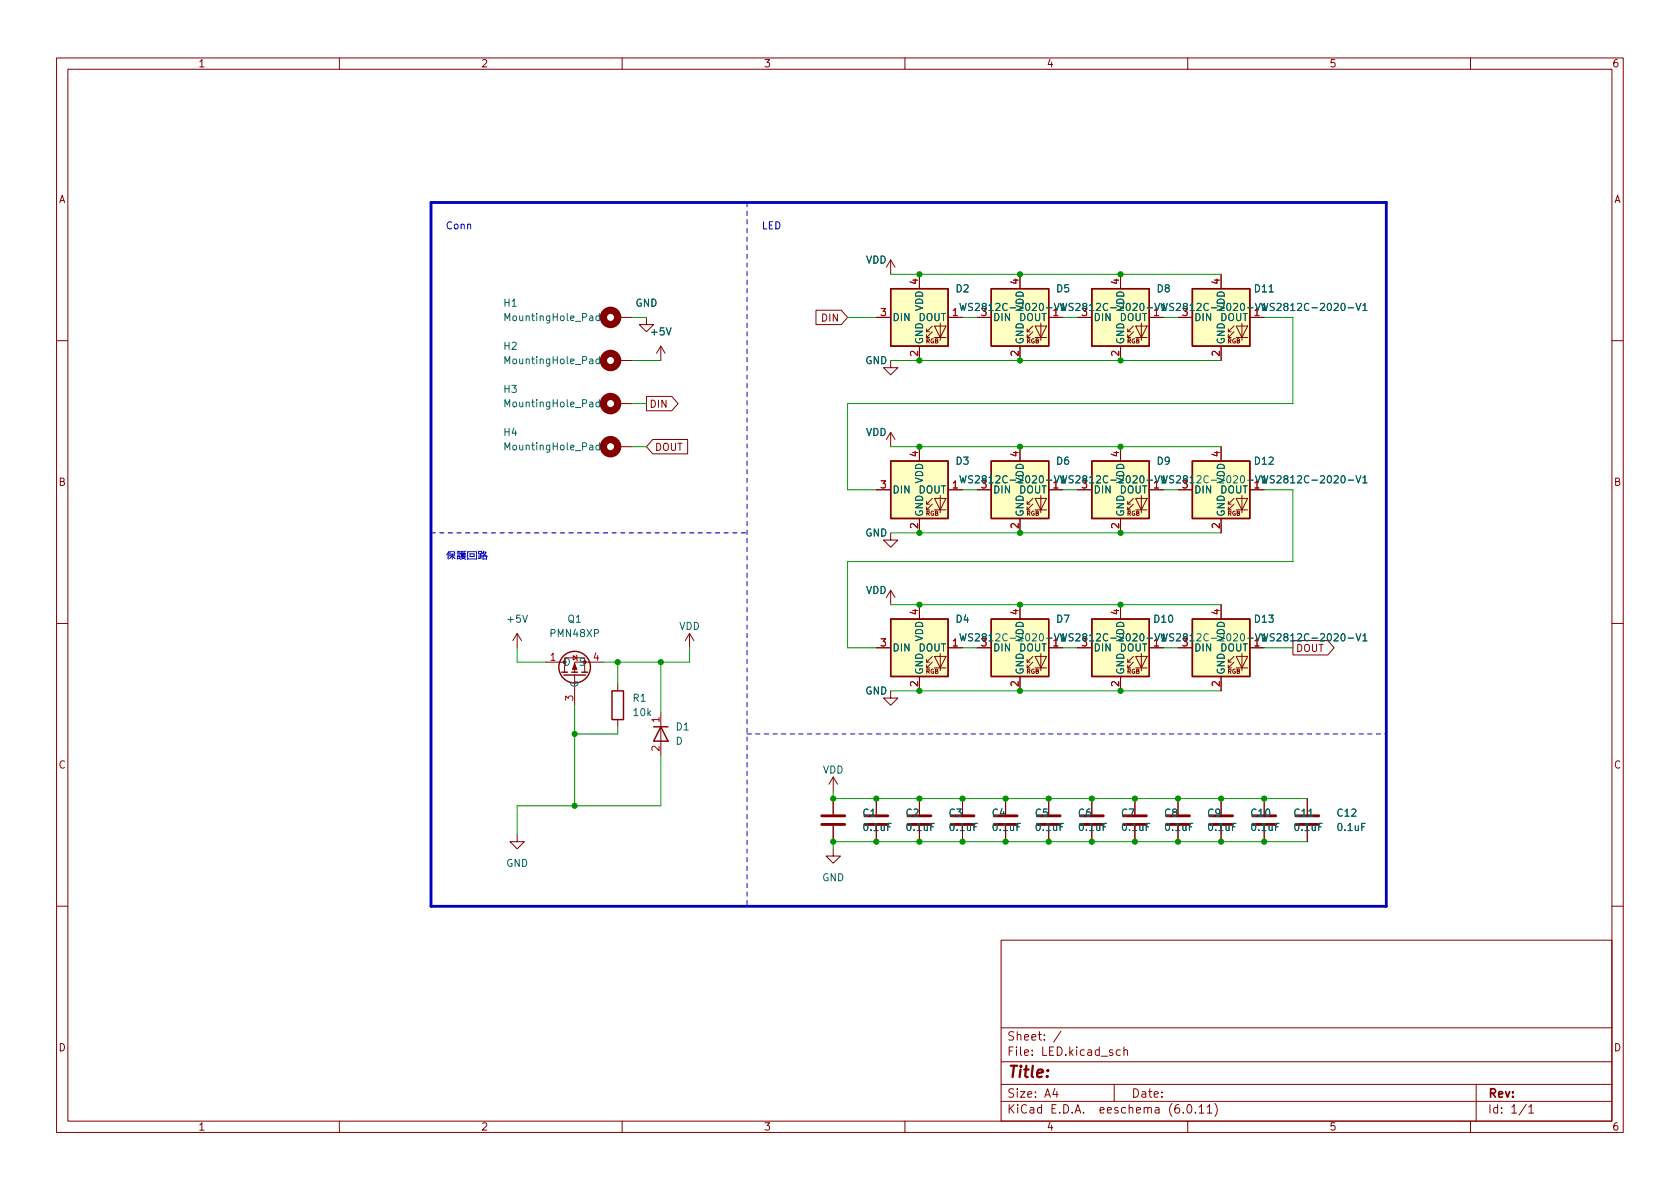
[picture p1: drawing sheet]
<svg xmlns="http://www.w3.org/2000/svg" width="297mm" height="210mm" viewBox="0 0 297 210" stroke-linecap="round" stroke-linejoin="round" font-family="sans-serif">
<g fill="none" stroke="#840000" stroke-width=".18">
<path d="M10 10.2h277v190.1h-277zM12 12.2h273v186.1h-273zM60 10.2v2M110 10.2v2M160 10.2v2M210 10.2v2M260 10.2v2M109.2 56.1h2.6M114.3 56.1v1.3h1.3l-1.3 1.3-1.3-1.3h1.3M144.3 54.9h4.4l1.2 1.2-1.2 1.3h-4.4zM154.9 56.1h2.6M157.5 46v2.5"/>
<path d="M157.5 46l-.8 1.2M157.5 46l.7 1.2M162.6 48.5v2.5M163.8 59.7h.5M163.8 58.7h.5M164.8 58.7l-1 1v-.5M164.8 57.7l-1 1v-.5M165.2 57.7h2.1l-1.1 2zM165.2 59.7h2.1M166.2 57.1v3.1M167.6 56.1h2.6M172.7 56.1h2.6"/>
<path d="M180.3 48.5v2.5M181.6 59.7h.5M181.6 58.7h.5M182.6 58.7l-1 1v-.5M182.6 57.7l-1 1v-.5M183 57.7h2l-1 2zM183 59.7h2M184 57.1v3.1M185.4 56.1h2.6M190.5 56.1h2.5M198.1 48.5v2.5M199.4 59.7h.5"/>
<path d="M199.4 58.7h.5M200.4 58.7l-1 1v-.5M200.4 57.7l-1 1v-.5M200.8 57.7h2l-1 2zM200.8 59.7h2M201.8 57.1v3.1M203.2 56.1h2.5M208.3 56.1h2.5M215.9 48.5v2.5M217.2 59.7h.5M217.2 58.7h.5M218.2 58.7l-1 1v-.5"/>
<path d="M218.2 57.7l-1 1v-.5M218.6 57.7h2l-1 2zM218.6 59.7h2M219.6 57.1v3.1M221 56.1h2.5M10 60.2h2M109.2 71.4h2.6M109.2 63.7h2.6M109.2 79h2.6M114.3 70.1h4.5l1.1 1.3-1.1 1.2h-4.5zM115.4 77.7h6.2v2.6h-6.2l-1.1-1.3zM116.8 61.2l-.7 1.3"/>
<path d="M116.8 61.2v2.5M116.8 61.2l.8 1.3M157.5 63.7v1.3h1.2l-1.2 1.3-1.3-1.3h1.3M157.5 76.4v2.6M157.5 76.4l-.8 1.3M157.5 76.4l.7 1.3M162.6 61.2v2.5M162.6 79v2.5M180.3 61.2v2.5M180.3 79v2.5M198.1 61.2v2.5M198.1 79v2.5"/>
<path d="M215.9 61.2v2.5M215.9 79v2.5M285 60.2h2M154.9 86.6h2.6M157.5 94.2v1.3h1.2l-1.2 1.3-1.3-1.3h1.3M162.6 91.7v2.5M163.8 90.2h.5M163.8 89.1h.5M164.8 89.1l-1 1.1v-.5M164.8 88.1l-1 1v-.5M165.2 88.1h2.1l-1.1 2.1zM165.2 90.2h2.1"/>
<path d="M166.2 87.6v3.1M167.6 86.6h2.6M172.7 86.6h2.6M180.3 91.7v2.5M181.6 90.2h.5M181.6 89.1h.5M182.6 89.1l-1 1.1v-.5M182.6 88.1l-1 1v-.5M183 88.1h2l-1 2.1zM183 90.2h2M184 87.6v3.1M185.4 86.6h2.6"/>
<path d="M190.5 86.6h2.5M198.1 91.7v2.5M199.4 90.2h.5M199.4 89.1h.5M200.4 89.1l-1 1.1v-.5M200.4 88.1l-1 1v-.5M200.8 88.1h2l-1 2.1zM200.8 90.2h2M201.8 87.6v3.1M203.2 86.6h2.5M208.3 86.6h2.5M215.9 91.7v2.5"/>
<path d="M217.2 90.2h.5M217.2 89.1h.5M218.2 89.1l-1 1.1v-.5M218.2 88.1l-1 1v-.5M218.6 88.1h2l-1 2.1zM218.6 90.2h2M219.6 87.6v3.1M221 86.6h2.5M10 110.2h2M91.4 112l-.7 1.3M91.4 112v2.5M91.4 112l.8 1.3"/>
<path d="M96.5 117.1h3.3M99.8 118.9v-2.6h3.6v2.6M101.3 115.9l.7 .4-.7 .4zM101.6 119.4v5.3M101.9 115.8l.1 .1v.8l.1 .1M106.7 117.1h-5.1v1.8M121.9 112l-.7 1.3M121.9 112v2.5M121.9 112l.8 1.3M154.9 114.5h2.6M157.5 104.4l-.8 1.3M157.5 104.4v2.5"/>
<path d="M157.5 104.4l.7 1.3M162.6 106.9v2.6M162.6 119.6v2.6M163.8 118.1h.5M163.8 117.1h.5M164.8 117.1l-1 1v-.5M164.8 116.1l-1 1v-.5M165.2 116.1h2.1l-1.1 2zM165.2 118.1h2.1M166.2 115.6v3M167.6 114.5h2.6M172.7 114.5h2.6"/>
<path d="M180.3 106.9v2.6M180.3 119.6v2.6M181.6 118.1h.5M181.6 117.1h.5M182.6 117.1l-1 1v-.5M182.6 116.1l-1 1v-.5M183 116.1h2l-1 2zM183 118.1h2M184 115.6v3M185.4 114.5h2.6M190.5 114.5h2.5M198.1 106.9v2.6"/>
<path d="M198.1 119.6v2.6M199.4 118.1h.5M199.4 117.1h.5M200.4 117.1l-1 1v-.5M200.4 116.1l-1 1v-.5M200.8 116.1h2l-1 2zM200.8 118.1h2M201.8 115.6v3M203.2 114.5h2.5M208.3 114.5h2.5M215.9 106.9v2.6M215.9 119.6v2.6"/>
<path d="M217.2 118.1h.5M217.2 117.1h.5M218.2 117.1l-1 1v-.5M218.2 116.1l-1 1v-.5M218.6 116.1h2l-1 2zM218.6 118.1h2M219.6 115.6v3M221 114.5h2.5M228.6 113.3h6.2l1.1 1.2-1.1 1.3h-6.2zM285 110.2h2M109.2 120.9v1.3M109.2 127.2v1.3"/>
<path d="M116.8 126v7.6M147.3 137.4v2.5M147.3 137.4l-.7 1.3M147.3 137.4l.8 1.3M157.5 122.2v1.2h1.2l-1.2 1.3-1.3-1.3h1.3M91.4 147.6v1.2h1.3l-1.3 1.3-1.2-1.3h1.2M147.3 150.1v1.3h1.3l-1.3 1.2-1.3-1.2h1.3M147.3 141.2v2.8M147.3 146v2.8M154.9 141.2v2.8M154.9 146v2.8M162.6 141.2v2.8"/>
<path d="M162.6 146v2.8M170.2 141.2v2.8M170.2 146v2.8M177.8 141.2v2.8M177.8 146v2.8M185.4 141.2v2.8M185.4 146v2.8M193 141.2v2.8M193 146v2.8M200.7 141.2v2.8M200.7 146v2.8M208.3 141.2v2.8"/>
<path d="M208.3 146v2.8M215.9 141.2v2.8M215.9 146v2.8M223.5 141.2v2.8M223.5 146v2.8M231.1 141.2v2.8M231.1 146v2.8M10 160.2h2M177 166.3h108v32h-108zM285 160.2h2M60 198.3v2M110 198.3v2"/>
<path d="M160 198.3v2M177 194.8h108M177 191.8h108M177 187.8h108M177 181.8h108M182.5 186.5v.1M182.5 185.7v.1M184.6 183.8v.1M184.6 183v.1M187.6 182.4l-1.3 1.9M197 191.8v3M198.7 185.8l.2-.2 .4 .1 .1 .9"/>
<path d="M204.3 195.9h.6v.9M204.9 196.2l-.5 .1a.29 .29 0 0 0-.2 .2 .29 .29 0 0 0 .2 .3h.5M210 198.3v2M214.8 195.1a1.72 1.72 0 0 1 0 2.3M260 198.3v2M261 191.8v6.5M270.3 195.8l.4-.5v1.5M270.3 196.8h.9"/>
</g>
<g fill="none" stroke="#840000" stroke-width=".51">
<path d="M145.3 145.8h4.1M145.3 144.3h4.1M152.9 145.8h4.1M152.9 144.3h4.1M160.5 145.8h4.1M160.5 144.3h4.1M168.1 145.8h4.1M168.1 144.3h4.1M175.8 145.8h4M175.8 144.3h4M183.4 145.8h4.1M183.4 144.3h4.1"/>
<path d="M191 145.8h4.1M191 144.3h4.1M198.6 145.8h4.1M198.6 144.3h4.1M206.2 145.8h4.1M206.2 144.3h4.1M213.9 145.8h4M213.9 144.3h4M221.5 145.8h4.1M221.5 144.3h4.1M229.1 145.8h4.1M229.1 144.3h4.1"/>
</g>
<g fill="none" stroke="#006464" stroke-width=".18">
<path d="M104.3 55.9h.5v.8M104.8 56.2h-.4l-.2 .2 .2 .3 .4-.1M106 55.9h-.4l-.2 .2 .1 .5h.5M106 55.4v1.3M117.8 58l.4 1.2 .5-1.2M185 54.4h1M186.4 53.6l.4 1.3 .5-1.3M202.8 54.4h1M204.2 53.6l.4 1.3 .4-1.3M220.6 54.4h1M222 53.6l.4 1.3 .4-1.3M224.4 51.6h.7"/>
<path d="M238.4 54.4h.9M239.8 53.6l.4 1.3 .4-1.3M241 54l.3-.4v1.3M241 54.9h.7M104.3 71.2h.5v.7M104.3 63.5h.5v.8M104.3 78.8h.5v.8M104.8 71.4l-.4 .1-.2 .1 .2 .3h.4M104.8 63.8h-.4l-.2 .2 .2 .3h.4M104.8 79l-.4 .1-.2 .2 .2 .3 .4-.1M106 71.2l-.4-.1-.2 .2 .1 .6h.5M106 63.5h-.4l-.2 .2 .1 .6h.5"/>
<path d="M106 78.8l-.4-.1-.2 .3 .1 .5h.5M106 63.1v1.2M106 70.7v1.2M106 78.3v1.3M185 84.9h1M186.4 84.1l.4 1.3 .5-1.3M202.8 84.9h1M204.2 84.1l.4 1.3 .4-1.3M220.6 84.9h1M222 84.1l.4 1.3 .4-1.3M238.4 84.9h.9M239.8 84.1l.4 1.3 .4-1.3"/>
<path d="M241 84.5l.3-.4v1.3M241 85.4h.7M92.4 108.8l.4 1.2 .5-1.2M185 112.8h1M186.4 112.1l.4 1.2 .5-1.2M202.8 112.8h1M204.2 112.1l.4 1.2 .4-1.2M220.6 112.8h1M222 112.1l.4 1.2 .4-1.2M238.4 112.8h.9M239.8 112.1l.4 1.2 .4-1.2M241 112.4l.3-.3v1.2"/>
<path d="M241 113.3h.7M157.6 145.6h-.6v1.3M165.2 145.6h-.6v1.3M172.8 145.6h-.6v1.3M180.4 145.6h-.6v1.3M188 145.6h-.6v1.3M195.7 145.6h-.6v1.3M203.3 145.6h-.6v1.3M210.9 145.6h-.6v1.3M218.5 145.6h-.6v1.3M226.1 145.6h-.6v1.3M231.4 144.3h.7"/>
<path d="M233.8 145.6h-.6v1.3M241.4 145.6h-.6v1.3"/>
</g>
<g fill="none" stroke="#840000" stroke-width="1.3">
<circle cx="107.9" cy="56.1" r="1.27"/>
<circle cx="107.9" cy="79" r="1.27"/>
<circle cx="107.9" cy="71.4" r="1.27"/>
<circle cx="107.9" cy="63.7" r="1.27"/>
</g>
<g fill="#ffffc2" stroke="#ffffc2" stroke-width=".18">
<path d="M157.5 109.5h10.1v10.1h-10.1z"/>
<path d="M193 109.5h10.2v10.1h-10.2z"/>
<path d="M210.8 109.5h10.2v10.1h-10.2z"/>
<path d="M175.3 109.5h10.1v10.1h-10.1z"/>
<path d="M193 81.5h10.2v10.2h-10.2z"/>
<path d="M175.3 81.5h10.1v10.2h-10.1z"/>
<path d="M157.5 81.5h10.1v10.2h-10.1z"/>
<path d="M210.8 51h10.2v10.2h-10.2z"/>
<path d="M210.8 81.5h10.2v10.2h-10.2z"/>
<path d="M193 51h10.2v10.2h-10.2z"/>
<path d="M175.3 51h10.1v10.2h-10.1z"/>
<path d="M157.5 51h10.1v10.2h-10.1z"/>
</g>
<g fill="none" stroke="#840000" stroke-width=".25">
<path d="M157.5 51h10.1v10.2h-10.1zM175.3 51h10.1v10.2h-10.1zM193 51h10.2v10.2h-10.2zM210.8 51h10.2v10.2h-10.2zM157.5 81.5h10.1v10.2h-10.1zM175.3 81.5h10.1v10.2h-10.1zM193 81.5h10.2v10.2h-10.2zM210.8 81.5h10.2v10.2h-10.2zM99.3 118.9h1M99.7 119.4h3.8M101.1 118.9h1M102.9 118.9h1"/>
<path d="M157.5 109.5h10.1v10.1h-10.1zM175.3 109.5h10.1v10.1h-10.1zM193 109.5h10.2v10.1h-10.2zM210.8 109.5h10.2v10.1h-10.2zM108.2 122.2h2v5h-2zM115.6 128.5h2.5M116.8 128.5l1.3 2.6h-2.5z"/>
<circle cx="101.6" cy="118" r="2.79"/>
</g>
<path d="M101.6 117.3l.4 1.1h-.8z" fill="#840000" stroke="#840000" stroke-width=".18"/>
<path d="M76.2 35.8h168.9v124.5h-168.9z" fill="none" stroke="#0000c2" stroke-width=".5"/>
<path d="M132.1 35.8v124.5M76.2 94.2h55.9M132.1 129.8h113" fill="none" stroke="#0000c2" stroke-width=".18" stroke-dasharray=".8 .8"/>
<g fill="none" stroke="#009600" stroke-width=".18">
<path d="M111.8 56.1h2.5M149.9 56.1h5M157.5 48.5h58.4M170.2 56.1h2.5M188 56.1h2.5M205.7 56.1h2.6M223.5 56.1h5.1v15.3h-78.7v15.2h5M111.8 79h2.5M111.8 63.7h5M111.8 71.4h2.5M157.5 79h58.4M157.5 63.7h58.4"/>
<path d="M157.5 94.2h58.4M170.2 86.6h2.5M188 86.6h2.5M205.7 86.6h2.6M223.5 86.6h5.1v12.7h-78.7v15.2h5M91.4 114.5v2.6h5.1M109.2 117.1v3.8M116.8 117.1v8.9M121.9 114.5v2.6h-15.2M157.5 106.9h58.4M170.2 114.5h2.5M188 114.5h2.5"/>
<path d="M205.7 114.5h2.6M223.5 114.5h5.1M101.6 124.7v17.8M109.2 128.5v1.3h-7.6M116.8 133.6v8.9h-25.4v5.1M147.3 139.9v1.3h83.8M157.5 122.2h58.4M231.1 148.8h-83.8v1.3"/>
</g>
<g fill="#009600" stroke="#009600" stroke-width=".18">
<circle cx="198.1" cy="94.2" r=".46"/>
<circle cx="180.3" cy="94.2" r=".46"/>
<circle cx="180.3" cy="122.2" r=".46"/>
<circle cx="180.3" cy="106.9" r=".46"/>
<circle cx="198.1" cy="122.2" r=".46"/>
<circle cx="198.1" cy="106.9" r=".46"/>
<circle cx="162.6" cy="106.9" r=".46"/>
<circle cx="208.3" cy="148.8" r=".46"/>
<circle cx="193" cy="148.8" r=".46"/>
<circle cx="200.7" cy="148.8" r=".46"/>
<circle cx="215.9" cy="141.2" r=".46"/>
<circle cx="215.9" cy="148.8" r=".46"/>
<circle cx="200.7" cy="141.2" r=".46"/>
<circle cx="208.3" cy="141.2" r=".46"/>
<circle cx="223.5" cy="148.8" r=".46"/>
<circle cx="223.5" cy="141.2" r=".46"/>
<circle cx="116.8" cy="117.1" r=".46"/>
<circle cx="162.6" cy="122.2" r=".46"/>
<circle cx="109.2" cy="117.1" r=".46"/>
<circle cx="154.9" cy="148.8" r=".46"/>
<circle cx="147.3" cy="148.8" r=".46"/>
<circle cx="154.9" cy="141.2" r=".46"/>
<circle cx="147.3" cy="141.2" r=".46"/>
<circle cx="162.6" cy="141.2" r=".46"/>
<circle cx="162.6" cy="148.8" r=".46"/>
<circle cx="177.8" cy="148.8" r=".46"/>
<circle cx="177.8" cy="141.2" r=".46"/>
<circle cx="101.6" cy="129.8" r=".46"/>
<circle cx="101.6" cy="142.5" r=".46"/>
<circle cx="170.2" cy="148.8" r=".46"/>
<circle cx="170.2" cy="141.2" r=".46"/>
<circle cx="185.4" cy="148.8" r=".46"/>
<circle cx="193" cy="141.2" r=".46"/>
<circle cx="185.4" cy="141.2" r=".46"/>
<circle cx="180.3" cy="79" r=".46"/>
<circle cx="198.1" cy="79" r=".46"/>
<circle cx="162.6" cy="63.7" r=".46"/>
<circle cx="162.6" cy="79" r=".46"/>
<circle cx="162.6" cy="94.2" r=".46"/>
<circle cx="162.6" cy="48.5" r=".46"/>
<circle cx="180.3" cy="48.5" r=".46"/>
<circle cx="198.1" cy="63.7" r=".46"/>
<circle cx="180.3" cy="63.7" r=".46"/>
<circle cx="198.1" cy="48.5" r=".46"/>
</g>
<text font-size="2.8" fill="#840000" x="178" y="191.2">Title:</text>
<g font-size="2.1" fill="#840000">
<text x="178" y="184.5">Sheet:</text>
<text x="178" y="187.2">File:</text>
<text x="184.4" y="187.2">LED.kicad_sch</text>
<text x="178" y="197.4">KiCad</text>
<text x="178" y="194.6">Size:</text>
<text x="184.7" y="194.6">A4</text>
<text x="185.7" y="197.4">E.D.A.</text>
<text x="194.6" y="197.4">eeschema</text>
<text x="200" y="194.6">Date:</text>
<text x="207" y="197.4">(6.0.11)</text>
<text x="263" y="194.6">Rev:</text>
<text x="263" y="197.4">Id:</text>
<text x="267.1" y="197.4">1/1</text>
</g>
<g font-size="1.8" fill="#840000">
<text x="35" y="12.3">1</text>
<text x="85" y="12.3">2</text>
<text x="135" y="12.3">3</text>
<text x="185" y="12.3">4</text>
<text x="235" y="12.3">5</text>
<text x="285" y="12.3">6</text>
<text x="10.4" y="36.3">A</text>
<text x="285.4" y="36.3">A</text>
<text x="145.1" y="57.2">DIN</text>
<text x="114.8" y="72.5">DIN</text>
<text x="115.7" y="80.1">DOUT</text>
<text x="10.3" y="86.3">B</text>
<text x="285.3" y="86.3">B</text>
<text x="229.1" y="115.7">DOUT</text>
<text x="10.3" y="136.3">C</text>
<text x="285.3" y="136.3">C</text>
<text x="10.3" y="186.3">D</text>
<text x="285.3" y="186.3">D</text>
<text x="35" y="200.3">1</text>
<text x="85" y="200.3">2</text>
<text x="135" y="200.3">3</text>
<text x="185" y="200.3">4</text>
<text x="235" y="200.3">5</text>
<text x="285" y="200.3">6</text>
</g>
<g font-size="1.8" fill="#0000c2">
<text x="78.7" y="40.5">Conn</text>
<text x="134.6" y="40.5">LED</text>
<text x="78.7" y="99">þÿOÝ‹wVÞ•ï</text>
</g>
<g font-size="1.8" fill="#006464">
<text x="153" y="47">VDD</text>
<text x="168.9" y="52.1">D2</text>
<text x="186.6" y="52.1">D5</text>
<text x="204.4" y="52.1">D8</text>
<text x="221.6" y="52.1">D11</text>
<text x="88.9" y="54.6">H1</text>
<text x="88.9" y="57.2">MountingHole_Pad</text>
<text x="112.3" y="54.6">GND</text>
<text x="114.8" y="59.7">+5V</text>
<text x="157.7" y="57.2">DIN</text>
<text x="162.3" y="57.2">DOUT</text>
<text x="163.6" y="55.1" transform="rotate(-90 163.6 55.1)">VDD</text>
<text x="169.5" y="55.4">WS2812C-2020-V1</text>
<text x="175.5" y="57.2">DIN</text>
<text x="180.1" y="57.2">DOUT</text>
<text x="181.4" y="55.1" transform="rotate(-90 181.4 55.1)">VDD</text>
<text x="187.2" y="55.4">WS2812C-2020-V1</text>
<text x="193.3" y="57.2">DIN</text>
<text x="197.9" y="57.2">DOUT</text>
<text x="199.1" y="55.1" transform="rotate(-90 199.1 55.1)">VDD</text>
<text x="205" y="55.4">WS2812C-2020-V1</text>
<text x="211.1" y="57.2">DIN</text>
<text x="215.7" y="57.2">DOUT</text>
<text x="216.9" y="55.1" transform="rotate(-90 216.9 55.1)">VDD</text>
<text x="222.8" y="55.4">WS2812C-2020-V1</text>
<text x="88.9" y="62.2">H2</text>
<text x="88.9" y="64.8">MountingHole_Pad</text>
<text x="152.9" y="64.8">GND</text>
<text x="163.6" y="61" transform="rotate(-90 163.6 61)">GND</text>
<text x="181.4" y="61" transform="rotate(-90 181.4 61)">GND</text>
<text x="199.1" y="61" transform="rotate(-90 199.1 61)">GND</text>
<text x="216.9" y="61" transform="rotate(-90 216.9 61)">GND</text>
<text x="88.9" y="69.9">H3</text>
<text x="88.9" y="72.4">MountingHole_Pad</text>
<text x="88.9" y="77.5">H4</text>
<text x="153" y="77.5">VDD</text>
<text x="88.9" y="80">MountingHole_Pad</text>
<text x="168.9" y="82.6">D3</text>
<text x="186.6" y="82.6">D6</text>
<text x="204.4" y="82.6">D9</text>
<text x="221.6" y="82.6">D12</text>
<text x="157.7" y="87.6">DIN</text>
<text x="162.3" y="87.6">DOUT</text>
<text x="163.6" y="85.6" transform="rotate(-90 163.6 85.6)">VDD</text>
<text x="169.5" y="85.8">WS2812C-2020-V1</text>
<text x="175.5" y="87.6">DIN</text>
<text x="180.1" y="87.6">DOUT</text>
<text x="181.4" y="85.6" transform="rotate(-90 181.4 85.6)">VDD</text>
<text x="187.2" y="85.8">WS2812C-2020-V1</text>
<text x="193.3" y="87.6">DIN</text>
<text x="197.9" y="87.6">DOUT</text>
<text x="199.1" y="85.6" transform="rotate(-90 199.1 85.6)">VDD</text>
<text x="205" y="85.8">WS2812C-2020-V1</text>
<text x="211.1" y="87.6">DIN</text>
<text x="215.7" y="87.6">DOUT</text>
<text x="216.9" y="85.6" transform="rotate(-90 216.9 85.6)">VDD</text>
<text x="222.8" y="85.8">WS2812C-2020-V1</text>
<text x="152.9" y="95.3">GND</text>
<text x="163.6" y="91.4" transform="rotate(-90 163.6 91.4)">GND</text>
<text x="181.4" y="91.4" transform="rotate(-90 181.4 91.4)">GND</text>
<text x="199.1" y="91.4" transform="rotate(-90 199.1 91.4)">GND</text>
<text x="216.9" y="91.4" transform="rotate(-90 216.9 91.4)">GND</text>
<text x="153" y="105.4">VDD</text>
<text x="89.4" y="110.5">+5V</text>
<text x="97" y="113">PMN48XP</text>
<text x="100.3" y="110.5">Q1</text>
<text x="120" y="111.8">VDD</text>
<text x="163.6" y="113.5" transform="rotate(-90 163.6 113.5)">VDD</text>
<text x="168.9" y="110.5">D4</text>
<text x="169.5" y="113.8">WS2812C-2020-V1</text>
<text x="181.4" y="113.5" transform="rotate(-90 181.4 113.5)">VDD</text>
<text x="186.6" y="110.5">D7</text>
<text x="187.2" y="113.8">WS2812C-2020-V1</text>
<text x="199.1" y="113.5" transform="rotate(-90 199.1 113.5)">VDD</text>
<text x="203.8" y="110.5">D10</text>
<text x="205" y="113.8">WS2812C-2020-V1</text>
<text x="216.9" y="113.5" transform="rotate(-90 216.9 113.5)">VDD</text>
<text x="221.6" y="110.5">D13</text>
<text x="222.8" y="113.8">WS2812C-2020-V1</text>
<text x="99.6" y="118.1">D</text>
<text x="102.3" y="118.1">S</text>
<text x="157.7" y="115.6">DIN</text>
<text x="162.3" y="115.6">DOUT</text>
<text x="163.6" y="119.4" transform="rotate(-90 163.6 119.4)">GND</text>
<text x="175.5" y="115.6">DIN</text>
<text x="180.1" y="115.6">DOUT</text>
<text x="181.4" y="119.4" transform="rotate(-90 181.4 119.4)">GND</text>
<text x="193.3" y="115.6">DIN</text>
<text x="197.9" y="115.6">DOUT</text>
<text x="199.1" y="119.4" transform="rotate(-90 199.1 119.4)">GND</text>
<text x="211.1" y="115.6">DIN</text>
<text x="215.7" y="115.6">DOUT</text>
<text x="216.9" y="119.4" transform="rotate(-90 216.9 119.4)">GND</text>
<text x="102.6" y="121.7" transform="rotate(-90 102.6 121.7)">G</text>
<text x="111.8" y="124.5">R1</text>
<text x="152.9" y="123.2">GND</text>
<text x="111.8" y="127">10k</text>
<text x="119.4" y="129.5">D1</text>
<text x="119.4" y="132.1">D</text>
<text x="145.4" y="137.2">VDD</text>
<text x="152.4" y="144.8">C1</text>
<text x="152.4" y="147.3">0.1uF</text>
<text x="160" y="144.8">C2</text>
<text x="160" y="147.3">0.1uF</text>
<text x="167.6" y="144.8">C3</text>
<text x="167.6" y="147.3">0.1uF</text>
<text x="175.3" y="144.8">C4</text>
<text x="175.3" y="147.3">0.1uF</text>
<text x="182.9" y="144.8">C5</text>
<text x="182.9" y="147.3">0.1uF</text>
<text x="190.5" y="144.8">C6</text>
<text x="190.5" y="147.3">0.1uF</text>
<text x="198.1" y="144.8">C7</text>
<text x="198.1" y="147.3">0.1uF</text>
<text x="205.7" y="144.8">C8</text>
<text x="205.7" y="147.3">0.1uF</text>
<text x="213.4" y="144.8">C9</text>
<text x="213.4" y="147.3">0.1uF</text>
<text x="221" y="144.8">C10</text>
<text x="221" y="147.3">0.1uF</text>
<text x="228.6" y="144.8">C11</text>
<text x="228.6" y="147.3">0.1uF</text>
<text x="236.2" y="144.8">C12</text>
<text x="236.2" y="147.3">0.1uF</text>
<text x="89.4" y="153.7">GND</text>
<text x="145.3" y="156.2">GND</text>
</g>
<g font-size="1.8" fill="#a90000">
<text x="162.3" y="50.5" transform="rotate(-90 162.3 50.5)">4</text>
<text x="180.1" y="50.5" transform="rotate(-90 180.1 50.5)">4</text>
<text x="197.9" y="50.5" transform="rotate(-90 197.9 50.5)">4</text>
<text x="215.6" y="50.5" transform="rotate(-90 215.6 50.5)">4</text>
<text x="155.5" y="55.9">3</text>
<text x="168.2" y="55.9">1</text>
<text x="173.3" y="55.9">3</text>
<text x="186" y="55.9">1</text>
<text x="191.1" y="55.9">3</text>
<text x="203.8" y="55.9">1</text>
<text x="208.9" y="55.9">3</text>
<text x="221.6" y="55.9">1</text>
<text x="162.3" y="63.2" transform="rotate(-90 162.3 63.2)">2</text>
<text x="180.1" y="63.2" transform="rotate(-90 180.1 63.2)">2</text>
<text x="197.9" y="63.2" transform="rotate(-90 197.9 63.2)">2</text>
<text x="215.6" y="63.2" transform="rotate(-90 215.6 63.2)">2</text>
<text x="162.3" y="80.9" transform="rotate(-90 162.3 80.9)">4</text>
<text x="180.1" y="80.9" transform="rotate(-90 180.1 80.9)">4</text>
<text x="197.9" y="80.9" transform="rotate(-90 197.9 80.9)">4</text>
<text x="215.6" y="80.9" transform="rotate(-90 215.6 80.9)">4</text>
<text x="155.5" y="86.4">3</text>
<text x="168.2" y="86.4">1</text>
<text x="173.3" y="86.4">3</text>
<text x="186" y="86.4">1</text>
<text x="191.1" y="86.4">3</text>
<text x="203.8" y="86.4">1</text>
<text x="208.9" y="86.4">3</text>
<text x="221.6" y="86.4">1</text>
<text x="162.3" y="93.6" transform="rotate(-90 162.3 93.6)">2</text>
<text x="180.1" y="93.6" transform="rotate(-90 180.1 93.6)">2</text>
<text x="197.9" y="93.6" transform="rotate(-90 197.9 93.6)">2</text>
<text x="215.6" y="93.6" transform="rotate(-90 215.6 93.6)">2</text>
<text x="162.3" y="108.9" transform="rotate(-90 162.3 108.9)">4</text>
<text x="180.1" y="108.9" transform="rotate(-90 180.1 108.9)">4</text>
<text x="197.9" y="108.9" transform="rotate(-90 197.9 108.9)">4</text>
<text x="215.6" y="108.9" transform="rotate(-90 215.6 108.9)">4</text>
<text x="97.1" y="116.8">1</text>
<text x="104.7" y="116.8">4</text>
<text x="155.5" y="114.3">3</text>
<text x="168.2" y="114.3">1</text>
<text x="173.3" y="114.3">3</text>
<text x="186" y="114.3">1</text>
<text x="191.1" y="114.3">3</text>
<text x="203.8" y="114.3">1</text>
<text x="208.9" y="114.3">3</text>
<text x="221.6" y="114.3">1</text>
<text x="101.3" y="124.1" transform="rotate(-90 101.3 124.1)">3</text>
<text x="162.3" y="121.6" transform="rotate(-90 162.3 121.6)">2</text>
<text x="180.1" y="121.6" transform="rotate(-90 180.1 121.6)">2</text>
<text x="197.9" y="121.6" transform="rotate(-90 197.9 121.6)">2</text>
<text x="215.6" y="121.6" transform="rotate(-90 215.6 121.6)">2</text>
<text x="116.6" y="127.9" transform="rotate(-90 116.6 127.9)">1</text>
<text x="116.6" y="133" transform="rotate(-90 116.6 133)">2</text>
</g>
<g font-size="1.1" fill="#840000">
<text x="163.6" y="60.9">RGB</text>
<text x="181.4" y="60.9">RGB</text>
<text x="199.2" y="60.9">RGB</text>
<text x="217" y="60.9">RGB</text>
<text x="163.6" y="91.4">RGB</text>
<text x="181.4" y="91.4">RGB</text>
<text x="199.2" y="91.4">RGB</text>
<text x="217" y="91.4">RGB</text>
<text x="163.6" y="119.4">RGB</text>
<text x="181.4" y="119.4">RGB</text>
<text x="199.2" y="119.4">RGB</text>
<text x="217" y="119.4">RGB</text>
</g>
</svg>
